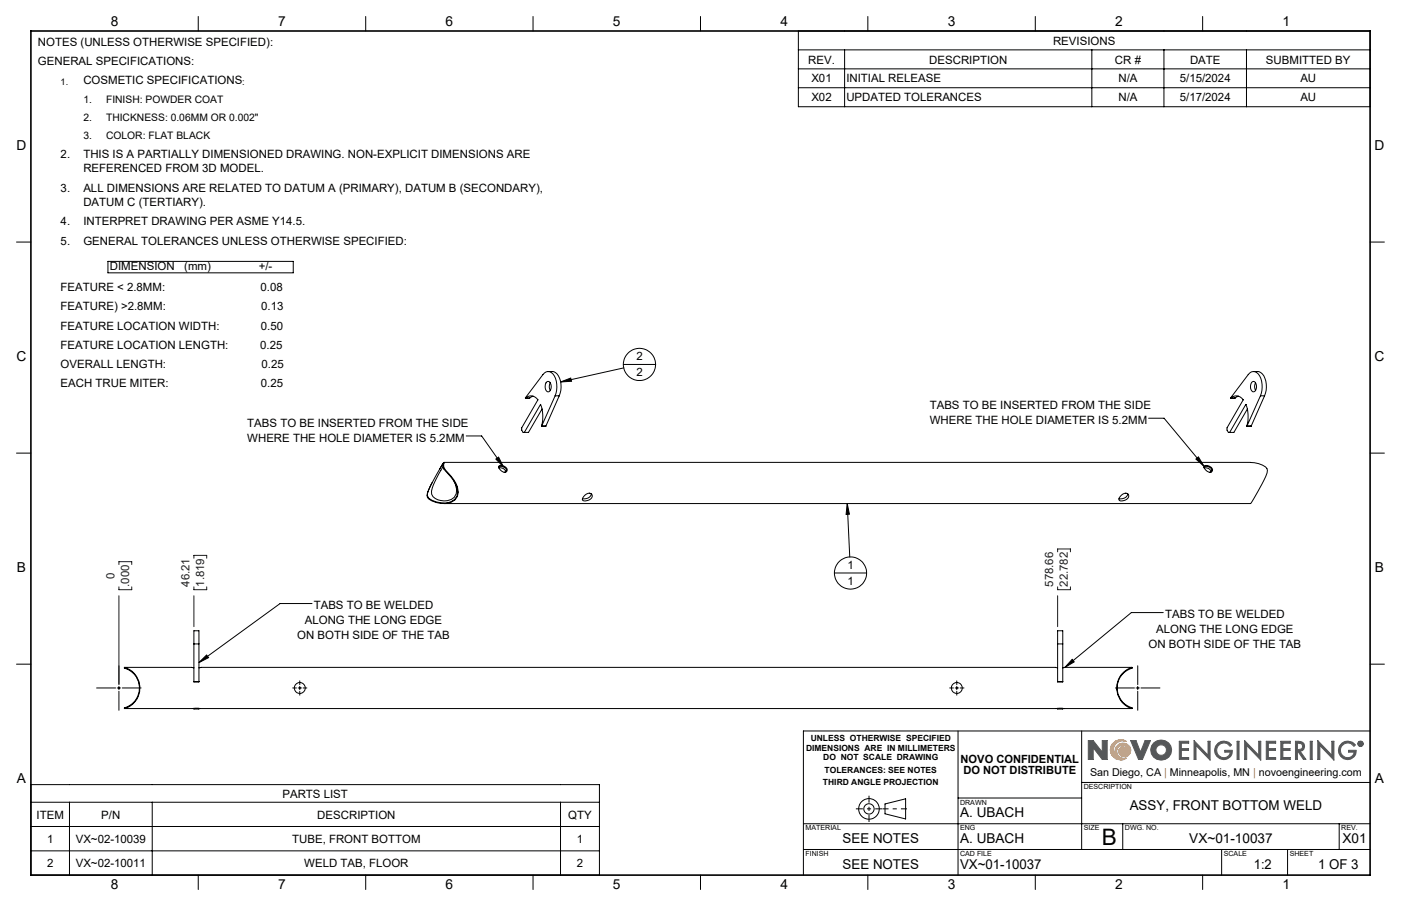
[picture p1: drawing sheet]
<svg xmlns="http://www.w3.org/2000/svg" width="432mm" height="279mm" viewBox="0 0 432 279" stroke-linecap="round" stroke-linejoin="round" font-family="sans-serif">
<g fill="none" stroke="#000" stroke-width=".31">
<path d="M61.1 5.1v4.5M112.7 5.1v4.5M164.3 5.1v4.5M215.9 5.1v4.5M267.5 5.1v4.5M319.1 5.1v4.5M370.7 5.1v4.5M5.1 74.6h4.4M422.3 74.6h4.4M168.5 117.8a1.07 1.07 0 0 1 1.2 .2 1.07 1.07 0 0 1 .2 1.2v.5a1.01 1.01 0 0 1-1.3 1.1 2.25 2.25 0 0 1-.1-3zM168.9 114.6a3.1 3.1 0 0 1 3.9 2.9l.1 1a6.9 6.9 0 0 1-.5 3.6M169.6 118.1l-.3 .9 .3 1.4"/>
<path d="M169.6 118v.1M385.8 117.9a.9 .9 0 0 1 1.1-.1 .9 .9 0 0 1 .3 1.1l.1 .5a1.28 1.28 0 0 1-1.1 1.4l-.8-1v-1zM386.3 114.6a3.1 3.1 0 0 1 3.8 2.9l.2 1a6.9 6.9 0 0 1-.6 3.6M387 118l-.3 1.3 .3 1.1M5.1 139.7h4.4M162 122.8a2.43 2.43 0 0 1 3.8 .5l-5 8.6v.7l.4 .7h1.7l4.2-7.2M162 122.8h1.2M163.2 122.8h-1.2M164.3 122.2l-1.1 .6M166.6 124.7h.1M166.6 124.7l-5 8.6M166.6 124.7a10.9 10.9 0 0 1 .3 6.7"/>
<path d="M171.1 122.1a6.7 6.7 0 0 0-1.2-7.2 1.8 1.8 0 0 0-2.6 .6l-5.3 7.3M171.1 122.1l-4.2 9.3M171.1 122.1h1.3M172.4 122.1l-4.2 9.3h-1.3M379.3 122.8a2.43 2.43 0 0 1 3.9 .5l-5 8.6v.7l.4 .7h1.7l4.2-7.2M379.3 122.8h1.3M380.6 122.8h-1.3M381.7 122.2l-1.1 .6M384 124.7h.1M384 124.7l-5 8.6M384 124.7a10.9 10.9 0 0 1 .3 6.7M384.3 131.4h1.3"/>
<path d="M385.6 131.4h.1M388.5 122.1a6.7 6.7 0 0 0-1.2-7.2 1.8 1.8 0 0 0-2.6 .6l-5.4 7.3M388.5 122.1h1.2M388.5 122.1l-4.2 9.3M389.7 122.1l-4.1 9.3M422.3 139.7h4.4M131.9 153.3l-.1 .2M133.2 148.9l-.6 1.1a4.2 4.2 0 0 0-.8 3.5M136.6 143.9a28.9 28.9 0 0 0-3.6 7.5 2.68 2.68 0 0 0 2.8 2.9 3.6 3.6 0 0 0 4-.9 3.6 3.6 0 0 0 .5-4.1l-.4-.8M136.7 142.8l-.1 1.2 .2 .6M136.7 142.8l-4.1 7.1a4 4 0 0 0-.7 3.4M136.7 142.8h.1"/>
<path d="M136.8 142.6l-1.4 2.2M136.8 144.6l1.2 1.4a10.1 10.1 0 0 1 3.1 5.8 4.1 4.1 0 0 1-5.3 3.2 5.7 5.7 0 0 1-3.9-1.7M137 144.5l1.1 1.3a10 10 0 0 1 3.2 6 4.3 4.3 0 0 1-5.4 3.5 6.1 6.1 0 0 1-4.1-1.8M137 144.5l-.2 .1M137 144.5l-.2-.5v-1.4h248.6a7.4 7.4 0 0 1 5.1 1.9 4.3 4.3 0 0 1-1 3.6l-4.1 7.2h-248.6M153.7 143.8a1.68 1.68 0 0 1 2.5 1.5 1.61 1.61 0 0 1-1.7 .1 1.61 1.61 0 0 1-.8-1.6zM153.7 144.3a1.72 1.72 0 0 1 2.2 1.2M153.7 144.3a1.37 1.37 0 0 1 2.4 .5l-.1 .5-.6 .4M180.3 152.7a1.19 1.19 0 0 1 1.3-.6 1.19 1.19 0 0 1 .9 1.1 2.22 2.22 0 0 1-3 1l.1-.7zM182.2 152.3a2.15 2.15 0 0 1-2.7 1.5M345.6 152.7a1.19 1.19 0 0 1 1.3-.6 1.19 1.19 0 0 1 1 1.1 2.18 2.18 0 0 1-3 1l.1-.7zM347.6 152.3a2.15 2.15 0 0 1-2.7 1.5"/>
<path d="M371.1 143.8a1.68 1.68 0 0 1 2.5 1.5 1.61 1.61 0 0 1-1.7 .1 1.61 1.61 0 0 1-.8-1.6zM371.1 144.3a1.72 1.72 0 0 1 2.1 1.2M371.1 144.3a1.37 1.37 0 0 1 2.4 .5l-.1 .5-.6 .4M59.8 198.6v-4.1h1.5v4.1M59.8 198.6h1.5M59.8 198.6v11.6M61.3 198.6v11.6M326 198.6v-4.1h1.6v4.1M326 198.6h1.6M326 198.6v11.6M327.6 198.6v11.6M5.1 204.8h4.4"/>
<path d="M38.4 205.8a6.6 6.6 0 0 1 4.7 6.4 6.6 6.6 0 0 1-4.7 6.3M38.4 205.8l-.1 .1a6.5 6.5 0 0 1 4.7 6.2 6.5 6.5 0 0 1-4.7 6.3l.1 .1M38.4 218.5h310.5M38.4 205.8l21.4 .2M59.8 210.2h1.5M59.8 218.4v.3h1.5v-.3M61.3 206h264.7M326 210.2h1.6M326 218.4v.3h1.6v-.3M348.9 205.8a6.6 6.6 0 0 0-4.7 6.4 6.6 6.6 0 0 0 4.7 6.3M348.9 205.8l.1 .1a6.5 6.5 0 0 0-4.7 6.2 6.5 6.5 0 0 0 4.7 6.3l-.1 .1M348.9 205.8l-21.3 .2"/>
<path d="M422.3 204.8h4.4M295.3 225.4v44.5M333.4 225.4v36.6M422.3 225.4h-174.7v44.5M247.6 254h174.7M272.8 247.9l6.3-1.6v6.3l-6.3-1.6zM295.3 246.1h38.1M333.4 241.3h88.9M346 254v8M412.7 254v8M61.1 269.9v4.4M112.7 269.9v4.4"/>
<path d="M164.3 269.9v4.4M215.9 269.9v4.4M247.6 262h174.7M267.5 269.9v4.4M319.1 269.9v4.4M370.7 269.9v4.4M376.5 262v7.9M396.8 262v7.9"/>
<circle cx="92.4" cy="212.2" r="1.7"/>
<circle cx="294.9" cy="212.2" r="1.7"/>
<circle cx="267.8" cy="249.5" r="1.59"/>
<circle cx="267.8" cy="249.5" r="3.2"/>
</g>
<path d="M342.7 229.6a3.1 3.1 0 0 1 4.5-.9 2.82 2.82 0 0 0-3.9 1.7 2.82 2.82 0 0 0 2.3 3.6 2.45 2.45 0 0 1-1.1-4.2 2.45 2.45 0 0 1 4 1.5 1.88 1.88 0 0 1-1.9 2.1 1.88 1.88 0 0 1-1.8-2.2l.6-.7a1.82 1.82 0 0 1 2.4 1.5 1.89 1.89 0 0 0-2.6-2 1.89 1.89 0 0 0-.3 3.3l1.5 .6 .8-.1a3.2 3.2 0 0 1-4-.2 3.2 3.2 0 0 1-.5-4z" fill="none" stroke="#f78d2a" stroke-width=".31"/>
<g fill="none" stroke="#555759" stroke-width=".31">
<path d="M336.9 230.6v3.6h-1.5v-5.8h1.5l2.8 3.6M336.9 230.6h.1M337 230.6l2.7 3.6h1.5v-5.8h-1.5v3.6M339.7 232h.1M348.5 228.4h1.6l1.4 3.6 1.4-3.6h1.7l-2.5 5.8h-1.2zM363.5 228.6h2.9v.6h-2.3v1.7h2.2v.5h-2.2v2.2h2.3v.6h-2.9zM368 228.4l4.3 4.5v-4.3h.7v5.8l-4.4-4.5v4.3h-.6zM375.4 229.2a2.89 2.89 0 0 1 4.2 .5l-.5 .5a2.26 2.26 0 0 0-3.2-.7 2.26 2.26 0 0 0-.5 3.2 2.26 2.26 0 0 0 3.3 .4l.5-1.1h-1.7v-.6h2.3a2.78 2.78 0 0 1-4 2.5 2.78 2.78 0 0 1-.4-4.7zM381.3 228.6h.6v5.6h-.6zM383.6 228.4l4.3 4.5v-4.3h.7v5.8l-4.4-4.5v4.3h-.6zM390.3 228.6h2.9v.6h-2.3v1.7h2.2v.5h-2.2v2.2h2.3v.6h-2.9zM394.8 228.6h2.9v.6h-2.3v1.7h2.2v.5h-2.2v2.2h2.3v.6h-2.9z"/>
<path d="M399.3 228.6a2.74 2.74 0 0 1 2.6 .8l.2 .8-.3 .9-1.1 .6 1.8 2.5h-.8l-1.7-2.5h-.1v2.5h-.6zM399.9 229.2l1.1 .1a1.02 1.02 0 0 1 0 1.7l-1.1 .2zM403.8 228.6h.6v5.6h-.6zM406.2 228.4l4.3 4.5v-4.3h.6v5.8l-4.3-4.5v4.3h-.6zM413.6 229.2a2.89 2.89 0 0 1 4.2 .5l-.5 .5a2.25 2.25 0 0 0-3.3-.7 2.25 2.25 0 0 0-.2 3.4 2.25 2.25 0 0 0 3.4-.3l.1-.6h-1.6v-.6h2.3a2.79 2.79 0 0 1-4 2.5 2.79 2.79 0 0 1-.4-4.7zM419 228.9l.6 .1-.1 .4 .2 .4-.4-.4-.3 .4zM419.2 229l.3 .2-.3 .1z"/>
<circle cx="357.9" cy="231.3" r="1.64"/>
<circle cx="357.9" cy="231.3" r="3.2"/>
<circle cx="419.3" cy="229.4" r=".85"/>
<circle cx="419.3" cy="229.4" r=".71"/>
</g>
<path d="M279.5 249.4h-7.5" fill="none" stroke="#000" stroke-width=".31" stroke-dasharray="15.2 1.3 1.3 1.3" stroke-dashoffset="13.4" stroke-linecap="butt"/>
<path d="M263.8 249.4h8.1M267.8 245.4v8.1" fill="none" stroke="#000" stroke-width=".31" stroke-dasharray="15.2 1.3 1.3 1.3" stroke-dashoffset="13.1" stroke-linecap="butt"/>
<path d="M9.5 9.6h412.8v260.3h-412.8z" fill="none" stroke="#000" stroke-width=".5"/>
<path d="M343 229.1a3.2 3.2 0 0 1 4.2-.4 2.82 2.82 0 0 0-3.9 1.7 2.82 2.82 0 0 0 2.3 3.6 2.43 2.43 0 0 1-1.9-2.8 2.43 2.43 0 0 1 2.7-2 2.43 2.43 0 0 1 2.1 2.7 1.82 1.82 0 0 1-2.5 1.5 1.82 1.82 0 0 1-.9-2.7 1.73 1.73 0 0 1 2.7 1.3 1.9 1.9 0 0 0-2.6-2 1.9 1.9 0 0 0-.3 3.3l.8 .5h1.5a3.2 3.2 0 0 1-4.2-.4 3.2 3.2 0 0 1 0-4.3z" fill-rule="evenodd" fill="#f78d2a"/>
<path d="M335.4 228.4v5.8h1.5v-3.6l2.8 3.6h1.5v-5.8h-1.5v3.6l-2.8-3.6zM348.5 228.4l2.4 5.8h1.2l2.5-5.8h-1.7l-1.4 3.6-1.4-3.6zM355.6 229.1a3.1 3.1 0 0 0 .2 4.6 3.1 3.1 0 0 0 4.6-.6 3.1 3.1 0 0 0-1-4.5l-1.8-.4-1 .3zM356.2 231.3a1.65 1.65 0 0 1 3.3 0 1.65 1.65 0 0 1-3.3 0zM363.5 228.6v5.6h2.9v-.6h-2.3v-2.2h2.2v-.5h-2.2v-1.7h2.3v-.6zM368 228.4v5.8h.6v-4.3l4.4 4.5v-5.8h-.7v4.3zM375.2 229.3a2.79 2.79 0 0 0 .7 4.7 2.79 2.79 0 0 0 3.9-2.6h-2.3v.6h1.7a2.16 2.16 0 0 1-3 1.4 2.16 2.16 0 0 1-.9-3.2 2.22 2.22 0 0 1 3.8 0l.5-.5a2.92 2.92 0 0 0-4.4-.4zM381.3 228.6v5.6h.6v-5.6zM383.6 228.4v5.8h.6v-4.3l4.4 4.5v-5.8h-.7v4.3zM390.3 228.6v5.6h2.9v-.6h-2.3v-2.2h2.2v-.5h-2.2v-1.7h2.3v-.6zM394.8 228.6v5.6h2.9v-.6h-2.3v-2.2h2.2v-.5h-2.2v-1.7h2.3v-.6zM399.3 228.6v5.6h.6v-2.5l1.8 2.5h.8l-1.8-2.5 1.1-.6 .3-1.3a1.6 1.6 0 0 0-2.1-1.2zM399.9 229.2l1.3 .3 .3 .4-.3 1-1.3 .3zM403.8 228.6v5.6h.6v-5.6zM406.2 228.4v5.8h.6v-4.3l4.3 4.5v-5.8h-.6v4.3zM413.3 229.4a2.79 2.79 0 0 0 .9 4.6 2.79 2.79 0 0 0 3.8-2.6h-2.3v.6h1.6a2.18 2.18 0 0 1-3.2 1.3 2.18 2.18 0 0 1-.4-3.5 2.22 2.22 0 0 1 3.6 .4l.5-.5a2.89 2.89 0 0 0-4.5-.3zM419 228.9v.9h.2v-.4l.5 .4-.2-.4 .2-.4zM419.2 229l.3 .2-.3 .1zM418.5 229.4a.85 .85 0 0 0 1.7 0 .85 .85 0 0 0-1.7 0zM418.6 229.4a.71 .71 0 0 1 1.4 0 .71 .71 0 0 1-1.4 0z" fill-rule="evenodd" fill="#555759"/>
<g fill="none" stroke="#000" stroke-width=".31">
<path d="M246.1 9.6h176.2v23.3h-176.2zM246.1 15.4h176.2M260.3 15.4v17.5M336.5 15.4v17.5M358.7 15.4v17.5M384.2 15.4v17.5M246.1 21.2h176.2M246.1 27.1h176.2M33.3 80.6h57.1v3.5h-57.1zM172.8 117.8l3.1-1.2 .2 1zM192.1 112.4h10M192.3 113.5l-19.5 4.3"/>
<path d="M143.7 134.4h4.7l6.8 9.6M354 129h4.8l12.3 14.8M152.8 141.6l.9-.6 1.5 3zM261.1 155.3l.7 3.3h-1zM261.1 155.3l.8 16.5M368.6 141.6l.8-.7 1.7 2.9zM257.2 176.7h9.9M96.2 186.1h-9.9l-25 18.2M358.5 188.9h-9.8l-20.5 16.9M29.8 212.2h5.8M36.1 212.2h1M36.7 205.3v5.8"/>
<path d="M36.7 211.7v1M36.7 213.2v5.8M37.7 212.2h5.8M61.3 204.3l2.4-2.3 .6 .8zM90.2 212.2h1.2M91.9 212.2h1M92.4 210v1.1M92.4 211.7v1M92.4 213.2v1.2M93.4 212.2h1.2M292.7 212.2h1.2M294.4 212.2h1"/>
<path d="M294.9 210v1.1M294.9 211.7v1M294.9 213.2v1.2M295.9 212.2h1.2M330.4 203.3l.7 .8-2.9 1.7zM343.8 212.2h5.8M350.1 212.2h1.1M350.7 205.3v5.8M350.7 211.7v1M350.7 213.2v5.8M351.6 212.2h5.9M9.5 242h175.2v27.9h-175.2z"/>
<path d="M9.5 247.4h175.2M9.5 254.9h175.2M21.4 247.4v22.5M46.9 247.4v22.5M172.8 247.4v22.5M9.5 262.4h175.2"/>
<circle cx="197.1" cy="112.4" r="5"/>
<circle cx="262.1" cy="176.7" r="5"/>
</g>
<path d="M36.7 174.1v-.9h3.9v.9M59.8 172.2v-.9h3.9v.9M326 170.2v-.9h3.9v.9M36.7 181v.9h3.9v-.9M36.7 183.7v27.2M59.8 181v.9h3.9v-.9M59.8 183.7v9.6M326 181v.9h3.9v-.9M326 183.7v9.6" fill="none" stroke="#191924" stroke-width=".31"/>
<path d="M172.8 117.8l3.1-1.2 .2 1zM261.1 155.3l.7 3.3h-1zM152.8 141.6l.9-.6 1.5 3zM368.6 141.6l.8-.7 1.7 2.9zM61.3 204.3l2.4-2.3 .6 .8zM330.4 203.3l.7 .8-2.9 1.7z" fill="#000"/>
<text font-size="7" x="339.5" y="260.5">B</text>
<g font-size="4.2">
<text x="34.1" y="8.1">8</text>
<text x="85.7" y="8.1">7</text>
<text x="137.3" y="8.1">6</text>
<text x="188.9" y="8.1">5</text>
<text x="240.5" y="8.1">4</text>
<text x="292.1" y="8.1">3</text>
<text x="343.7" y="8.1">2</text>
<text x="395.3" y="8.1">1</text>
<text x="5.1" y="46.4">D</text>
<text x="423.7" y="46.4">D</text>
<text x="5.1" y="111.4">C</text>
<text x="423.7" y="111.4">C</text>
<text x="5.2" y="176.5">B</text>
<text x="423.8" y="176.5">B</text>
<text x="5.2" y="241.6">A</text>
<text x="423.8" y="241.6">A</text>
<text x="348.2" y="249.9">ASSY, FRONT BOTTOM WELD</text>
<text x="295.9" y="252">A. UBACH</text>
<text x="259.7" y="260">SEE NOTES</text>
<text x="295.9" y="260">A. UBACH</text>
<text x="366.5" y="260">VX~01-10037</text>
<text x="413.8" y="260">X01</text>
<text x="259.7" y="267.9">SEE NOTES</text>
<text x="295.9" y="267.9">VX~01-10037</text>
<text x="386.5" y="267.9">1:2</text>
<text x="406.3" y="267.9">1 OF 3</text>
<text x="34.1" y="274.2">8</text>
<text x="85.7" y="274.2">7</text>
<text x="137.3" y="274.2">6</text>
<text x="188.9" y="274.2">5</text>
<text x="240.5" y="274.2">4</text>
<text x="292.1" y="274.2">3</text>
<text x="343.7" y="274.2">2</text>
<text x="395.3" y="274.2">1</text>
</g>
<g font-size="3.5">
<text x="11.7" y="14.2">NOTES (UNLESS OTHERWISE SPECIFIED):</text>
<text x="324.6" y="13.8">REVISIONS</text>
<text x="11.7" y="20.1">GENERAL SPECIFICATIONS:</text>
<text x="249.1" y="19.6">REV.</text>
<text x="286.4" y="19.6">DESCRIPTION</text>
<text x="343.6" y="19.6">CR #</text>
<text x="366.8" y="19.6">DATE</text>
<text x="390.2" y="19.6">SUBMITTED BY</text>
<text x="25.7" y="26.1">COSMETIC SPECIFICATIONS</text>
<text x="250.1" y="25.4">X01</text>
<text x="260.9" y="25.4">INITIAL RELEASE</text>
<text x="344.7" y="25.4">N/A</text>
<text x="363.6" y="25.4">5/15/2024</text>
<text x="400.8" y="25.4">AU</text>
<text x="250.1" y="31.3">X02</text>
<text x="260.9" y="31.3">UPDATED TOLERANCES</text>
<text x="344.7" y="31.3">N/A</text>
<text x="363.6" y="31.3">5/17/2024</text>
<text x="400.8" y="31.3">AU</text>
<text x="18.7" y="48.6">2.</text>
<text x="25.7" y="48.6">THIS IS A PARTIALLY DIMENSIONED DRAWING. NON-EXPLICIT DIMENSIONS ARE</text>
<text x="25.7" y="53.2">REFERENCED FROM 3D MODEL.</text>
<text x="18.7" y="59.1">3.</text>
<text x="25.7" y="59.1">ALL DIMENSIONS ARE RELATED TO DATUM A (PRIMARY), DATUM B (SECONDARY),</text>
<text x="25.7" y="63.6">DATUM C (TERTIARY).</text>
<text x="18.7" y="69.5">4.</text>
<text x="25.7" y="69.5">INTERPRET DRAWING PER ASME Y14.5.</text>
<text x="18.7" y="75.4">5.</text>
<text x="25.7" y="75.4">GENERAL TOLERANCES UNLESS OTHERWISE SPECIFIED:</text>
<text x="33.9" y="83.3">DIMENSION</text>
<text x="56.8" y="83.3">(mm)</text>
<text x="79.7" y="83.3">+/-</text>
<text x="18.7" y="89.8">FEATURE &lt; 2.8MM:</text>
<text x="80.3" y="89.8">0.08</text>
<text x="18.7" y="95.7">FEATURE) &gt;2.8MM:</text>
<text x="80.5" y="95.7">0.13</text>
<text x="18.7" y="101.6">FEATURE LOCATION WIDTH:</text>
<text x="80.4" y="101.6">0.50</text>
<text x="18.7" y="107.5">FEATURE LOCATION LENGTH:</text>
<text x="80.2" y="107.5">0.25</text>
<text x="18.7" y="113.5">OVERALL LENGTH:</text>
<text x="80.6" y="113.5">0.25</text>
<text x="196.1" y="111.1">2</text>
<text x="18.7" y="119.4">EACH TRUE MITER:</text>
<text x="80.4" y="119.4">0.25</text>
<text x="196.1" y="115.9">2</text>
<text x="76.2" y="131.7">TABS TO BE INSERTED FROM THE SIDE</text>
<text x="286.5" y="126.2">TABS TO BE INSERTED FROM THE SIDE</text>
<text x="286.5" y="130.8">WHERE THE HOLE DIAMETER IS 5.2MM</text>
<text x="76.2" y="136.2">WHERE THE HOLE DIAMETER IS 5.2MM</text>
<text x="261.2" y="175.4">1</text>
<text x="261.2" y="180.3">1</text>
<text x="96.7" y="187.9">TABS TO BE WELDED</text>
<text x="359.1" y="190.7">TABS TO BE WELDED</text>
<text x="91.6" y="197">ON BOTH SIDE OF THE TAB</text>
<text x="93.9" y="192.4">ALONG THE LONG EDGE</text>
<text x="356.4" y="195.2">ALONG THE LONG EDGE</text>
<text x="354" y="199.8">ON BOTH SIDE OF THE TAB</text>
<text x="296.1" y="235.2">NOVO CONFIDENTIAL</text>
<text x="296.9" y="238.7">DO NOT DISTRIBUTE</text>
<text x="87.1" y="246">PARTS LIST</text>
<text x="11.3" y="252.4">ITEM</text>
<text x="31.2" y="252.4">P/N</text>
<text x="97.8" y="252.4">DESCRIPTION</text>
<text x="175.1" y="252.4">QTY</text>
<text x="14.5" y="259.9">1</text>
<text x="23.3" y="259.9">VX~02-10039</text>
<text x="90.1" y="259.9">TUBE, FRONT BOTTOM</text>
<text x="177.8" y="259.9">1</text>
<text x="14.5" y="267.4">2</text>
<text x="23.3" y="267.4">VX~02-10011</text>
<text x="93.8" y="267.4">WELD TAB, FLOOR</text>
<text x="177.8" y="267.4">2</text>
</g>
<g font-size="3.5" fill="#191924">
<text x="35.3" y="178.5" transform="rotate(-90 35.3 178.5)">0</text>
<text x="39.8" y="180.9" transform="rotate(-90 39.8 180.9)">.000</text>
<text x="58.4" y="180.9" transform="rotate(-90 58.4 180.9)">46.21</text>
<text x="62.9" y="180.9" transform="rotate(-90 62.9 180.9)">1.819</text>
<text x="324.6" y="180.9" transform="rotate(-90 324.6 180.9)">578.66</text>
<text x="329.1" y="180.9" transform="rotate(-90 329.1 180.9)">22.782</text>
</g>
<text font-size="3.3" x="336" y="239.4">San Diego, CA | Minneapolis, MN | novoengineering.com</text>
<g font-size="3.2">
<text x="25.7" y="31.7">1.</text>
<text x="32.7" y="31.7">FINISH: POWDER COAT</text>
<text x="25.7" y="37.2">2.</text>
<text x="32.7" y="37.2">THICKNESS: 0.06MM OR 0.002&quot;</text>
<text x="25.7" y="42.8">3.</text>
<text x="32.7" y="42.8">COLOR: FLAT BLACK</text>
</g>
<g font-size="2.8">
<text x="18.7" y="26.1">1.</text>
<text x="74.7" y="26.1">:</text>
</g>
<g font-size="2.6">
<text x="248.4" y="231.5">DIMENSIONS ARE IN MILLIMETERS</text>
<text x="249.9" y="228.6">UNLESS OTHERWISE SPECIFIED</text>
<text x="253.7" y="234.4">DO NOT SCALE DRAWING</text>
<text x="254.2" y="238.5">TOLERANCES: SEE NOTES</text>
<text x="253.7" y="242.1">THIRD ANGLE PROJECTION</text>
</g>
<g font-size="2.2">
<text x="334" y="243.4">DESCRIPTION</text>
<text x="295.9" y="248.2">DRAWN</text>
<text x="248.3" y="256.1">MATERIAL</text>
<text x="295.9" y="256.1">ENG</text>
<text x="334" y="256.1">SIZE</text>
<text x="346.7" y="256.1">DWG. NO.</text>
<text x="413.4" y="256.1">REV.</text>
<text x="248.3" y="264">FINISH</text>
<text x="295.9" y="264">CAD FILE</text>
<text x="377.2" y="264">SCALE</text>
<text x="397.5" y="264">SHEET</text>
</g>
</svg>
